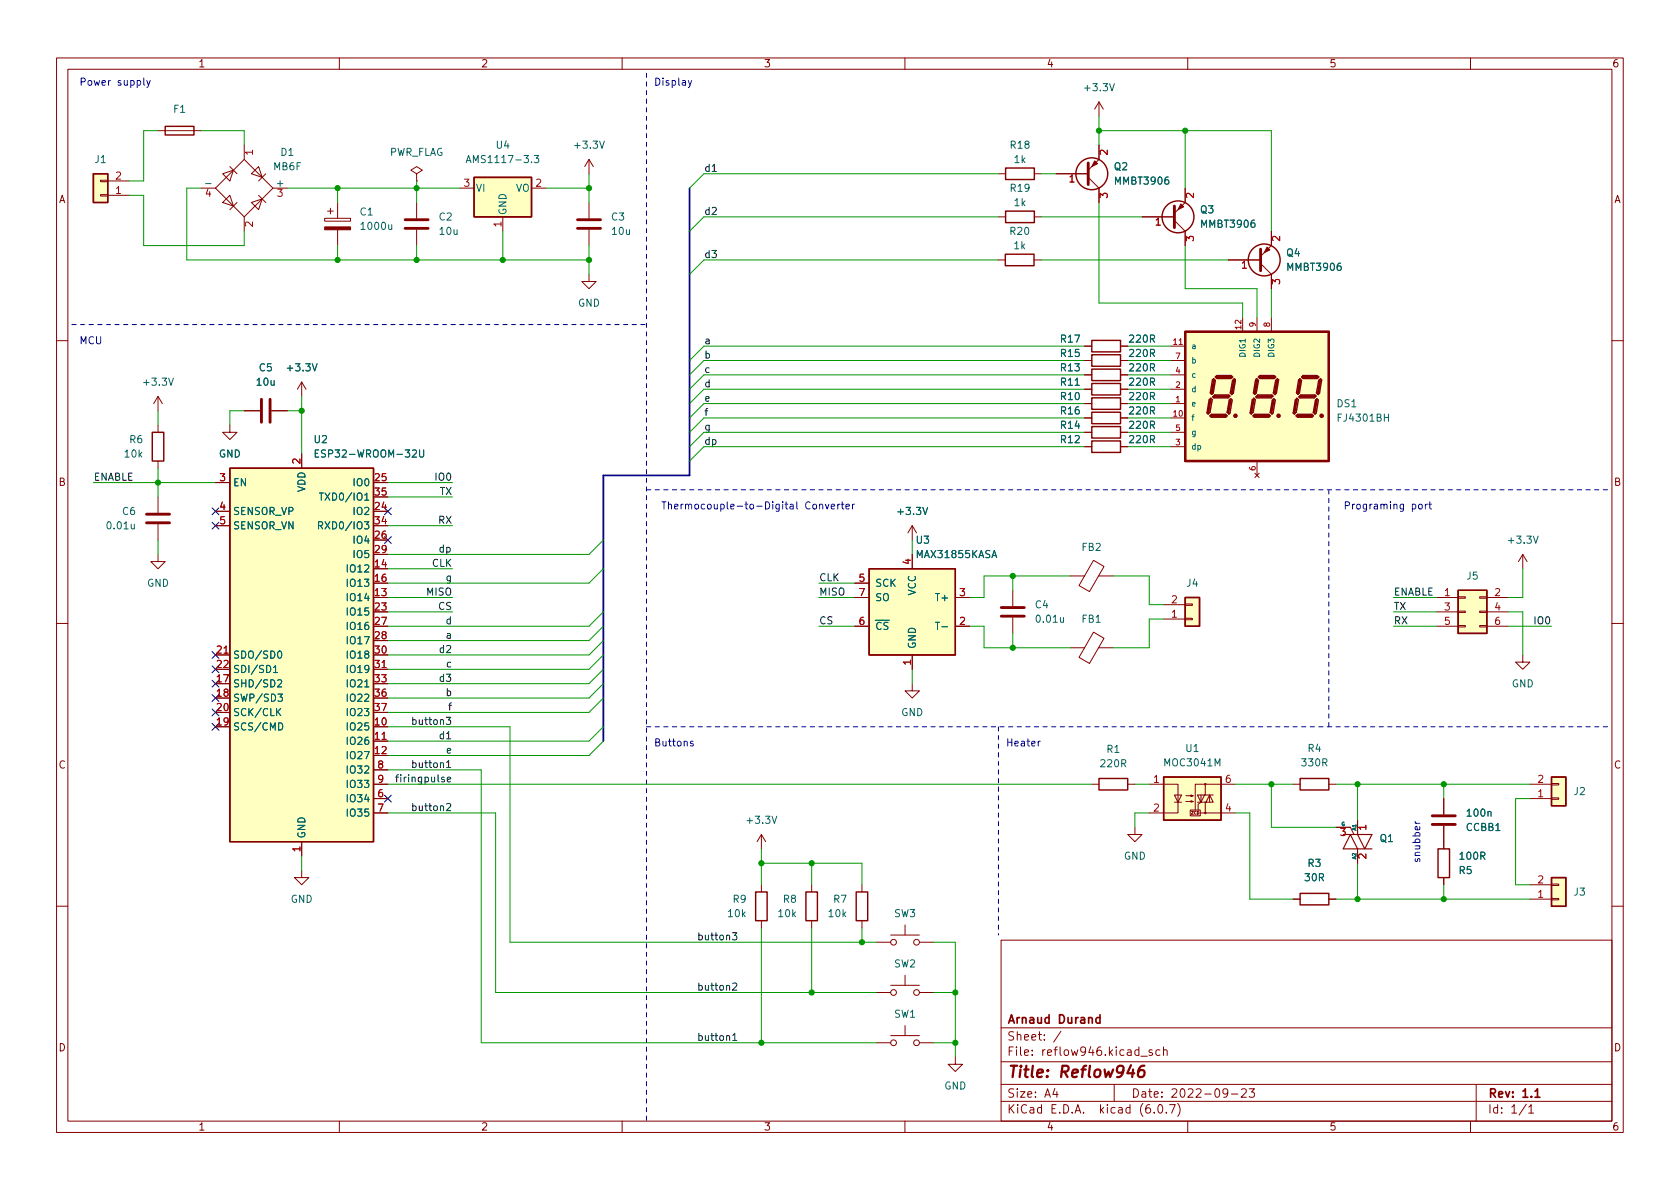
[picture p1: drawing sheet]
<svg xmlns="http://www.w3.org/2000/svg" width="297mm" height="210mm" viewBox="0 0 297 210" stroke-linecap="round" stroke-linejoin="round" font-family="sans-serif">
<g fill="none" stroke="#840000" stroke-width=".18">
<path d="M10 10.2h277v190.1h-277zM12 12.2h273v186.1h-273zM60 10.2v2M110 10.2v2M160 10.2v2M194.3 18l-.8 1.3M194.3 18v2.6M194.3 18l.8 1.3M210 10.2v2M260 10.2v2M17.8 31.9h1.2v.2h-1.2zM17.8 34.4h1.2v.3h-1.2z"/>
<path d="M19 34.5h3.9M19 32h3.9M27.9 23.1h7.7M35.6 33.3h2.5M38.1 33.3l5.1-5.1 5.1 5.1-5.1 5zM39.4 35.8l1.2-1.3 .7 1.9zM39.4 30.7l1.9-.6-.7 1.9zM40.6 29.5l1.3 1.2M41.9 35.8l-1.3 1.3M43.2 25.6v2.6M43.2 38.3v2.6M44.4 35.8l2-.6-.7 1.9z"/>
<path d="M44.4 30.7l1.3-1.2 .7 1.9zM45.7 34.5l1.3 1.3M47 30.7l-1.3 1.3M48.3 33.3h2.5M57.4 38.6h4.6v.5h-4.6zM57.9 37.3h1M58.4 36.8v1M59.7 35.8v2.8M73.7 30.7l1-.6-1-.6-1.1 .6 1.1 .6v1.3M73.7 32h.1M73.7 35.8v2.8M81.3 33.3h2.5"/>
<path d="M88.9 38.3v2.6M94 33.3h2.5M104.1 28.2v2.5M104.1 35.8v2.8M104.1 28.2l-.7 1.3M104.1 28.2l.8 1.3M176.5 38.3h1.3M176.5 30.7h1.3M182.9 38.3h1.2M182.9 30.7h1.2M186.7 30.7h5.7M192.4 31.4l1.9 1.9v2.5"/>
<path d="M194.3 25.6v2.6l-1.9 1.9M201.9 38.3h5.7M207.6 39l1.9 1.9v2.5M209.5 33.3v2.5l-1.9 1.9M59.7 40.6v2.8M73.7 40.6v2.8M104.1 48.5v1.3h1.3l-1.3 1.2-1.2-1.2h1.2M104.1 40.6v2.8M176.5 46h1.2M182.8 46h1.3M217.2 46h5.7M219.7 56.1v2.6"/>
<path d="M222.2 56.1v2.6M222.9 46.6l1.9 1.9v2.5M224.8 40.9v2.5l-1.9 1.9M224.8 56.1v2.6M10 60.2h2M27.9 70.1v2.5M27.9 75.2v1.2M27.9 70.1l-.7 1.3M27.9 70.1l.8 1.3M40.6 75.2v1.2h1.3l-1.3 1.3-1.2-1.3h1.2M43.2 72.6h2.8M48 72.6h2.8"/>
<path d="M53.3 67.6l-.7 1.2M53.3 67.6v2.5M53.3 67.6l.8 1.2M191.8 79h1.2M191.8 66.3h1.2M191.8 61.2h1.2M191.8 68.8h1.2M191.8 73.9h1.2M191.8 63.7h1.2M191.8 76.4h1.2M191.8 71.4h1.2M198.1 79h1.3"/>
<path d="M198.1 66.3h1.3M198.1 61.2h1.3M198.1 68.8h1.3M198.1 73.9h1.3M198.1 63.7h1.3M198.1 76.4h1.3M198.1 71.4h1.3M207 79h2.5M207 66.3h2.5M207 61.2h2.5M207 68.8h2.5M207 73.9h2.5"/>
<path d="M207 63.7h2.5M207 76.4h2.5M207 71.4h2.5M285 60.2h2M27.9 98v1.3h1.3l-1.3 1.3-1.2-1.3h1.2M27.9 81.5v1.3M27.9 87.9v2.8M27.9 92.7v2.8M38.1 85.3h2.5M38.1 90.4h2.5M38.1 93h2.5M53.3 80.3v2.5"/>
<path d="M161.3 93l-.8 1.2M161.3 93v2.5M161.3 98v2.6M161.3 93l.8 1.2M193.3 99.1l1.9 1.1-2.6 4.4-1.8-1zM221.9 83.7l.7 .7M222.2 81.5v2.6M222.6 83.7l-.7 .7M269.2 98l-.7 1.3M269.2 98v2.6M269.2 98l.8 1.3M10 110.2h2"/>
<path d="M38.1 115.8h2.5M66 118.4h2.6M151.1 105.7h2.6M151.1 110.7h2.6M151.1 103.1h2.6M161.3 115.8v2.6M168.9 105.7h2.5M168.9 110.7h2.5M179.1 104.4v2.8M179.1 109.2v2.8M189.2 114.5h2.6M189.2 101.8h2.6"/>
<path d="M193.3 111.8l1.9 1.1-2.6 4.4-1.8-1zM194.3 114.5h2.5M194.3 101.8h2.5M205.7 109.5h3.8M205.7 106.9h3.8M209.5 106.8h1.3v.3h-1.3zM209.5 109.3h1.3v.3h-1.3zM254 105.7h3.8M254 108.2h3.8M254 110.7h3.8M257.8 110.6h1.3v.3h-1.3zM257.8 108.1h1.3v.2h-1.3z"/>
<path d="M257.8 105.5h1.3v.3h-1.3zM261.6 110.6h1.3v.3h-1.3zM261.6 108.1h1.3v.2h-1.3zM261.6 105.5h1.3v.3h-1.3zM262.9 105.7h3.8M262.9 108.2h3.8M262.9 110.7h3.8M269.2 115.8v1.3h1.3l-1.3 1.3-1.2-1.3h1.2M285 110.2h2M66 138.7h2.6M66 131.1h2.6M66 136.1h2.6"/>
<path d="M161.3 120.9v1.3h1.3l-1.3 1.2-1.3-1.2h1.3M193 138.7h1.3M199.4 138.7h1.3M203.2 138.7h5.1v5.1h-5.1M213.1 138.7h-1.8v4.6M218.4 138.7h-5.3v1.9M228.6 138.7h1.3M234.9 138.7h1.3M270.5 138.7h3.8M274.3 138.6h1.3v.2h-1.3zM53.3 153.9v1.3h-1.2l1.2 1.3 1.3-1.3h-1.3M53.3 148.8v2.6"/>
<path d="M66 141.2h2.6M66 143.8h2.6M134.6 147.6v2.5M134.6 156.5v1.2M134.6 147.6l.8 1.2M134.6 147.6l-.7 1.2M143.5 156.5v1.2M152.4 156.5v1.2M200.7 146.3v1.3h1.2l-1.2 1.2-1.3-1.2h1.3M207.6 140.6h1.3l-.6 1.3zM207.6 141.9h1.3M209.7 141.7h1.2l-.3 .2v-.3l.3 .1"/>
<path d="M209.7 140.7h1.2l-.3 .1v-.2l.3 .1M210.4 143.3h1.8v1h-1.8zM211.7 141.9h2.8l-.6-1.3-.7 1.3M212.2 143.8h.9M212.3 140.6v1.3l-.5 .3v1.1M213 140.6l-.7 1.3-.6-1.3h2.8M213.1 141.9v1.9h5.3M213.9 140.6v1.3M228.6 159h1.3M234.9 159h1.3M236.2 146.3h2.6l.6 1.3M240 145v2.6"/>
<path d="M240 150.1v2.5M255.3 141.2v2.8M255.3 146v4.1M255.3 155.2v1.3M270.5 141.2h3.8M270.5 159h3.8M270.5 156.5h3.8M274.3 141.1h1.3v.2h-1.3zM274.3 156.3h1.3v.3h-1.3zM274.3 158.9h1.3v.2h-1.3zM10 160.2h2M134.6 162.8v1.3"/>
<path d="M143.5 162.8v1.3M152.4 162.8v1.3M154.9 175.5h2.6M154.9 166.6h2.6M157.5 174.2h5.1M157.5 165.3h5.1M160 163.6v1.7M160 172.5v1.7M162.6 175.5h2.5M162.6 166.6h2.5M177 166.3h108v32h-108zM285 160.2h2"/>
<path d="M60 198.3v2M110 198.3v2M154.9 184.4h2.6M157.5 183.1h5.1M160 198.3v2M160 181.4v1.7M162.6 184.4h2.5M168.9 186.9v1.3h-1.3l1.3 1.3 1.3-1.3h-1.3M177 194.8h108M177 191.8h108M177 187.8h108M177 181.8h108"/>
<path d="M186.5 192.5l-.4 1h1M186.9 193v1M187.6 182.4l-1.3 1.9M197 191.8v3M201.7 186.8h1.2M203.7 185.7l-.3-.1-.3 .2 .1 .3 .5 .1v.4h-.6M204.1 196.7v.1M204.9 195.4l.2-.1a.81 .81 0 0 1 .6 .7 .81 .81 0 0 1-.3 .8h-.2a.81 .81 0 0 1-.6-.6 .81 .81 0 0 1 .3-.8zM205.1 185.7l-.5-.1-.2 .3v.4l.1 .3h.6M205.7 185.8l.2-.2 .4 .1 .1 .9M205.7 185.1v1.5M206.2 196.7v.1"/>
<path d="M206.8 195.3h1l-.7 1.5M208.2 195.1a1.72 1.72 0 0 1 0 2.3M210 198.3v2M217.1 193.2l-.3 .3h-.3l-.3-.3 .2-.6 .4-.1 .2 .2a.99 .99 0 0 1-.4 1.3h-.2M217.7 193.5h1.2M219.5 192.7l.6-.2 .2 .2 .1 .3-1 1h1M220.9 192.5h.9l-.5 .6 .4 .1v.7l-.2 .1h-.4l-.2-.1M260 198.3v2M261 191.8v6.5M269.9 195.3l-1.3 1.9M270.3 195.8l.4-.5v1.5M270.3 196.8h.9"/>
<circle cx="213.1" cy="138.7" r=".13"/>
<circle cx="213.1" cy="143.8" r=".13"/>
<circle cx="158" cy="175.5" r=".51"/>
<circle cx="158" cy="166.6" r=".51"/>
<circle cx="162.1" cy="166.6" r=".51"/>
<circle cx="162.1" cy="175.5" r=".51"/>
<circle cx="158" cy="184.4" r=".51"/>
<circle cx="162.1" cy="184.4" r=".51"/>
</g>
<g fill="none" stroke="#840000" stroke-width=".3">
<path d="M218.3 73.5h.3M225.9 73.5h.3M233.6 73.5h.2M194.5 179.4v1.5M194.5 180l-.4-.1-.3 .3v.4l.1 .3h.6M271.4 193l.4-.5v1.5M271.4 194h.9"/>
<circle cx="218.4" cy="73.5" r=".25"/>
<circle cx="226.1" cy="73.5" r=".25"/>
<circle cx="233.7" cy="73.5" r=".25"/>
</g>
<path d="M200 188.4l-.7 1.4h1.2M202.3 188.5a.91 .91 0 0 0-1 .8l-.1 .8 .1 .3a.66 .66 0 0 0 1-.3l.1-.5-.2-.3a.66 .66 0 0 0-1 .3" fill="none" stroke="#840000" stroke-width=".4"/>
<g fill="none" stroke="#840000" stroke-width=".25">
<path d="M16.5 30.7h2.5v5.1h-2.5zM29.2 22.3h5.1v1.6h-5.1zM83.8 31.4h10.2v6.9h-10.2zM177.8 37.3h5.1v2.1h-5.1zM177.8 29.7h5.1v2h-5.1zM177.7 45h5.1v2h-5.1zM26.9 76.4h2.1v5.1h-2.1zM193 78h5.1v2h-5.1zM193 65.3h5.1v2h-5.1zM193 60.2h5.1v2h-5.1zM193 67.8h5.1v2h-5.1zM193 72.9h5.1v2h-5.1z"/>
<path d="M193 62.7h5.1v2.1h-5.1zM193 75.4h5.1v2.1h-5.1zM193 70.4h5.1v2h-5.1zM213.8 70.7l.3-.3 .2 .3-.4 2.2-.3 .3-.2-.2zM214.2 73.3h2.5l.3 .2-.3 .3h-2.5l-.3-.3zM214.4 70.2l.4-.4h2.4l.2 .2-.3 .4h-2.5zM214.6 67l.3 .3-.4 2.2-.3 .2-.2-.2 .4-2.3zM214.9 66.7l.2-.3h2.6l.2 .3-.2 .2h-2.6zM217.3 70.8l.3-.3 .3 .3-.4 2.2-.2 .2-.3-.3zM217.9 67.3l.3-.3 .2 .2-.3 2.3-.3 .3-.3-.3zM221.7 70.4l.2 .3-.3 2.2-.4 .3-.2-.2 .4-2.3zM221.8 73.3h2.5l.3 .2-.3 .3h-2.5l-.3-.3z"/>
<path d="M222.2 67l.3 .3-.4 2.2-.2 .2-.3-.2 .4-2.3zM222.4 69.8h2.5l.2 .2-.3 .4h-2.6l-.2-.2zM222.8 66.4h2.5l.3 .3-.3 .2h-2.5l-.3-.2zM225 70.8l.2-.3 .3 .3-.4 2.2-.2 .2-.3-.3zM225.6 67.3l.3-.3 .2 .2-.4 2.3-.3 .3-.3-.3zM229 70.7l.3-.3 .3 .3-.4 2.2-.3 .3-.2-.2zM229.4 73.3h2.6l.2 .2-.2 .3h-2.6l-.2-.3zM229.8 67l.3 .3-.4 2.2-.2 .2-.3-.2 .4-2.3zM230 69.8h2.5l.2 .2-.3 .4h-2.6l-.1-.2zM230.4 66.4h2.5l.3 .3-.3 .2h-2.5l-.3-.2zM232.6 70.8l.2-.3 .3 .3-.4 2.2-.2 .2-.3-.3zM233.2 67.3l.3-.3 .2 .2-.4 2.3-.3 .3-.2-.3z"/>
<path d="M40.6 82.8h25.4v66h-25.4zM153.7 100.6h15.2v15.2h-15.2zM209.5 105.7h2.6v5h-2.6zM257.8 104.4h5.1v7.6h-5.1zM194.3 137.7h5.1v2h-5.1zM205.7 137.4h10.2v7.6h-10.2zM229.9 137.7h5v2h-5zM274.3 137.4h2.6v5.1h-2.6zM133.6 157.7h2v5.1h-2zM142.5 157.7h2v5.1h-2zM151.4 157.7h2v5.1h-2zM229.9 158h5v2h-5z"/>
<path d="M254.3 150.1h2v5.1h-2zM274.3 155.2h2.6v5.1h-2.6z"/>
<circle cx="193" cy="30.7" r="2.82"/>
<circle cx="208.3" cy="38.3" r="2.82"/>
<circle cx="223.5" cy="46" r="2.82"/>
</g>
<g fill="none" stroke="#840000" stroke-width=".51">
<path d="M71.6 38.9h4.1M102.1 38.9h4.1M192.4 28.8v3.8M207.6 36.4v3.9M71.6 40.4h4.1M102.1 40.4h4.1M222.9 44.1v3.8M46.2 70.6v4.1M47.8 70.6v4.1M25.9 90.9h4.1M25.9 92.5h4.1M177 109h4.1"/>
<path d="M177 107.4h4.1M253.2 144.3h4.1M253.2 145.8h4.1"/>
</g>
<g fill="#ffffc2" stroke="#ffffc2" stroke-width=".18">
<path d="M83.8 31.4h10.2v6.9h-10.2z"/>
<path d="M209.5 105.7h2.6v5h-2.6z"/>
<path d="M274.3 137.4h2.6v5.1h-2.6z"/>
<path d="M257.8 104.4h5.1v7.6h-5.1z"/>
<path d="M274.3 155.2h2.6v5.1h-2.6z"/>
<path d="M16.5 30.7h2.5v5.1h-2.5z"/>
<path d="M40.6 82.8h25.4v66h-25.4z"/>
<path d="M153.7 100.6h15.2v15.2h-15.2z"/>
<path d="M205.7 137.4h10.2v7.6h-10.2z"/>
<path d="M209.5 58.7h25.4v22.8h-25.4z"/>
</g>
<g fill="none" stroke="#006464" stroke-width=".18">
<path d="M82.4 28.8l.5-1.3 .4 1.3M82.5 28.4h.7M94.5 27.5h.7l-.4 .5 .4 .1v.5l-.2 .2-.5-.2M56.3 79.6h-.6v1.2h.6M74.2 79.6v1l.2 .2h.3l.2-.2v-1M55.7 80.2h.5M56.3 92.9h.6l.1-.2v-.3l-.7-.1v1.2M56.4 87.2h.8M56.6 92.9l.4 .6M56.8 87.2v1.3M48.4 118l.3-.3v1.2M48.4 118.9h.7"/>
<path d="M49.2 115.2l.2-.1a.68 .68 0 0 1 .4 .7 .68 .68 0 0 1-.4 .6l-.2-.1-.1-.4zM165.4 110h.7M49.1 120.3l.5-.1 .2 .4-.8 .9h.8M49.1 125.8l.5 .8M49.1 122.7h.8l-.4 .5 .4 .1v.6l-.2 .1-.6-.1M49.3 127.8a.64 .64 0 0 1 .7 .7 .64 .64 0 0 1-.7 .6zM49.6 125.3l-.7 .7"/>
</g>
<g fill="#840000" stroke="#840000" stroke-width=".18">
<path d="M57.4 40.1h4.6v.5h-4.6z"/>
<path d="M224 43.7l.5 .5-1 .5z"/>
<path d="M208.8 36.1l.5 .5-1 .5z"/>
<path d="M193.5 28.4l.6 .6-1.1 .5z"/>
</g>
<path d="M237.5 147.6h5.1l-1.3 2.5-1.3-2.5M240 150.1l-1.2-2.5-1.3 2.5h5.1" fill="none" stroke="#840000" stroke-width=".2"/>
<g fill="none" stroke="#840000" stroke-width=".41">
<path d="M209.5 58.7h25.4v22.8h-25.4zM214 70.7l-.4 2.3M214.2 73.5h2.5M214.6 70.1h2.6M214.6 67.3l-.4 2.2M215.1 66.7h2.6M217.6 70.9l-.4 2M218.2 67.3l-.4 2.2M221.6 70.7l-.4 2.3M221.9 73.5h2.4M222.2 70.1h2.6M222.2 67.3l-.3 2.2"/>
<path d="M222.8 66.7h2.5M225.2 70.9l-.4 2M225.8 67.3l-.4 2.2M229.2 70.7l-.3 2.3M229.5 73.5h2.4M229.9 70.1h2.5M229.9 67.3l-.4 2.2M230.4 66.7h2.5M232.8 70.9l-.4 2M233.4 67.3l-.4 2.2"/>
</g>
<g fill="none" stroke="#0f0f0f" stroke-width=".18">
<path d="M70 137.4h.4M70.4 137l-.3 .2v1.1M73 134.9h.3l.3 .2-.1 .6h-.5M73 127.3h.3l.3 .2-.1 .5h-.5M73 126.8v1.3M73 134.5v1.2M79.1 137.8l.6-.1-.1-.2-.3-.1-.2 .2v.6h.5M73 142.6l.3-.1 .3 .2-.1 .6h-.5M73 142.1v1.2M129.5 164.9h.8l-.4 .5 .3 .1v.6l-.2 .1-.5-.1M129.6 173.9l.4-.1 .3 .4-.8 .9h.8M129.6 183.1l.3-.4v1.3"/>
<path d="M129.6 184h.7"/>
</g>
<g fill="none" stroke="#0000c2" stroke-width=".18">
<path d="M25.4 13.8v1.1l.2 .2M26 14.2l.3 .9M26.6 14.2l-.5 1.2-.1 .1M121.7 14.2l.3 .9M122.3 14.2l-.4 1.2-.2 .1M144.9 89.3l.2-.1h.3l.1 .8M144.9 89.2v.8M145.9 89.2l.3 .8 .3-.8M147 89.6l.6-.1-.1-.3h-.3l-.2 .1v.6h.5M148.1 89.2v.8M148.5 89.2l-.4 .2M148.7 89.2h.5"/>
<path d="M148.9 88.7v1.1l.3 .2M149.6 89.6l.6-.1-.1-.3h-.3l-.2 .1v.6h.5M150.7 89.2v.8M151.1 89.2l-.4 .2M250.9 89.2h.3l.3 .2v.4l-.3 .2-.3-.1-.1-.1zM252 89.2v.8M252.4 89.2l-.4 .2M252.6 89.2h.5M252.8 88.7v1.1l.3 .2M122.5 131.1h-.3l-.1 .2v.1l.4 .2v.3h-.4M183.9 131.1l-.3 .2"/>
</g>
<path d="M114.3 12.9v185.5M12.7 57.4h101.6M114.3 86.6h170.2M234.9 86.6v41.9M114.3 128.5h170.2M176.5 128.5v36.8" fill="none" stroke="#0000c2" stroke-width=".18" stroke-dasharray=".8 .8"/>
<path d="M121.9 33.3v50.8h-15.2v47" fill="none" stroke="#000084" stroke-width=".3"/>
<g fill="none" stroke="#009600" stroke-width=".18">
<path d="M22.9 34.5h2.5v8.9h17.8v-2.5M27.9 23.1h-2.5v8.9h-2.5M35.6 33.3h-2.6v12.7h71.1M35.6 23.1h7.6v2.5M50.8 33.3h30.5M59.7 33.3v2.5M73.7 32v3.8M96.5 33.3h7.6M104.1 30.7v5.1M176.5 38.3h-52l-2.6 2.6M176.5 30.7h-52l-2.6 2.6M184.1 38.3h17.8"/>
<path d="M184.1 30.7h2.6M194.3 23.1h30.5v17.8M194.3 35.8v17.8h25.4v2.5M194.3 20.6v5M209.5 23.1v10.2M59.7 43.4v2.6M73.7 43.4v2.6M88.9 40.9v5.1M104.1 43.4v5.1M176.5 46h-52l-2.6 2.5M184.1 46h33.1M209.5 43.4v7.6h12.7v5.1"/>
<path d="M224.8 51v5.1M27.9 72.6v2.6M43.2 72.6h-2.6v2.6M50.8 72.6h2.5M53.3 70.1v10.2M191.8 73.9h-67.3l-2.6 2.5M191.8 68.8h-67.3l-2.6 2.6M191.8 63.7h-67.3l-2.6 2.6M191.8 61.2h-67.3l-2.6 2.5M191.8 66.3h-67.3l-2.6 2.5M191.8 79h-67.3l-2.6 2.5M191.8 76.4h-67.3l-2.6 2.6"/>
<path d="M191.8 71.4h-67.3l-2.6 2.5M199.4 73.9h7.6M199.4 68.8h7.6M199.4 63.7h7.6M199.4 61.2h7.6M199.4 66.3h7.6M199.4 79h7.6M199.4 76.4h7.6M199.4 71.4h7.6M16.5 85.3h21.6M27.9 82.8v5.1M27.9 95.5v2.5"/>
<path d="M68.6 85.3h11.4M68.6 87.9h11.4M68.6 93h11.4M106.7 95.5l-2.6 2.5h-35.5M161.3 95.5v2.5M68.6 105.7h11.4M68.6 100.6h11.4M68.6 108.2h11.4M106.7 108.2l-2.6 2.5h-35.5M106.7 100.6l-2.6 2.5h-35.5M106.7 115.8l-2.6 2.6h-35.5M106.7 118.4l-2.6 2.5h-35.5"/>
<path d="M106.7 113.3l-2.6 2.5h-35.5M106.7 110.7l-2.6 2.6h-35.5M144.8 105.7h6.3M144.8 110.7h6.3M144.8 103.1h6.3M161.3 118.4v2.5M171.4 110.7h2.6v3.8h15.2M179.1 101.8v2.6M179.1 112v2.5M189.2 101.8h-15.2v3.9h-2.6M196.8 101.8h6.4v5.1h2.5M205.7 109.5h-2.5v5h-6.4"/>
<path d="M246.4 105.7h7.6M246.4 108.2h7.6M246.4 110.7h7.6M266.7 108.2h2.5v7.6M266.7 110.7h7.6M269.2 100.6v5.1h-2.5M68.6 128.5h21.6v38.1h64.7M68.6 136.1h16.5v48.3h69.8M68.6 138.7h124.4M106.7 123.4l-2.6 2.6h-35.5M106.7 128.5l-2.6 2.6h-35.5M106.7 120.9l-2.6 2.5h-35.5"/>
<path d="M106.7 131.1l-2.6 2.5h-35.5M200.7 138.7h2.5M218.4 138.7h10.2M224.8 138.7v7.6h11.4M236.2 138.7h34.3M240 138.7v6.3M255.3 138.7v2.5M53.3 151.4v2.5M68.6 143.8h19v31.7h67.3M134.6 150.1v6.4M134.6 152.6h17.8v3.9M143.5 152.6v3.9"/>
<path d="M203.2 143.8h-2.5v2.5M218.4 143.8h2.6v15.2h7.6M236.2 159h34.3M240 152.6v6.4M255.3 156.5v2.5M270.5 141.2h-2.5v15.3h2.5M134.6 164.1v20.3M143.5 164.1v11.4M152.4 164.1v2.5M165.1 166.6h3.8v20.3M165.1 175.5h3.8M165.1 184.4h3.8"/>
</g>
<g fill="none" stroke="#000084" stroke-width=".18">
<path d="M37.5 89.8l1.2 1.2M37.5 92.3l1.2 1.3M38.7 89.8l-1.2 1.2M38.7 92.3l-1.2 1.3M68 94.9l1.2 1.2M68 89.8l1.2 1.2M69.2 94.9l-1.2 1.2M69.2 89.8l-1.2 1.2M37.5 117.7l1.2 1.3M37.5 115.2l1.2 1.2M38.7 117.7l-1.2 1.3M38.7 115.2l-1.2 1.2"/>
<path d="M37.5 127.9l1.2 1.2M37.5 122.8l1.2 1.2M37.5 125.4l1.2 1.2M37.5 120.3l1.2 1.2M38.7 127.9l-1.2 1.2M38.7 122.8l-1.2 1.2M38.7 125.4l-1.2 1.2M38.7 120.3l-1.2 1.2M68 140.6l1.2 1.2M69.2 140.6l-1.2 1.2"/>
</g>
<g fill="#009600" stroke="#009600" stroke-width=".18">
<circle cx="73.7" cy="33.3" r=".46"/>
<circle cx="88.9" cy="46" r=".46"/>
<circle cx="73.7" cy="46" r=".46"/>
<circle cx="104.1" cy="46" r=".46"/>
<circle cx="104.1" cy="33.3" r=".46"/>
<circle cx="59.7" cy="33.3" r=".46"/>
<circle cx="59.7" cy="46" r=".46"/>
<circle cx="27.9" cy="85.3" r=".46"/>
<circle cx="53.3" cy="72.6" r=".46"/>
<circle cx="143.5" cy="175.5" r=".46"/>
<circle cx="134.6" cy="184.4" r=".46"/>
<circle cx="152.4" cy="166.6" r=".46"/>
<circle cx="143.5" cy="152.6" r=".46"/>
<circle cx="168.9" cy="184.4" r=".46"/>
<circle cx="134.6" cy="152.6" r=".46"/>
<circle cx="240" cy="159" r=".46"/>
<circle cx="255.3" cy="159" r=".46"/>
<circle cx="255.3" cy="138.7" r=".46"/>
<circle cx="240" cy="138.7" r=".46"/>
<circle cx="168.9" cy="175.5" r=".46"/>
<circle cx="224.8" cy="138.7" r=".46"/>
<circle cx="179.1" cy="114.5" r=".46"/>
<circle cx="179.1" cy="101.8" r=".46"/>
<circle cx="209.5" cy="23.1" r=".46"/>
<circle cx="194.3" cy="23.1" r=".46"/>
</g>
<text font-size="2.8" fill="#840000" x="178" y="190.6">Title: Reflow946</text>
<g font-size="2.1" fill="#840000">
<text x="178" y="184">Sheet: /</text>
<text x="178" y="181">Arnaud Durand</text>
<text x="178" y="186.7">File: reflow946.kicad_sch</text>
<text x="178" y="196.9">KiCad E.D.A. kicad (6.0.7)</text>
<text x="178" y="194.1">Size: A4</text>
<text x="200" y="194.1">Date: 2022-09-23</text>
<text x="263" y="194.1">Rev: 1.1</text>
<text x="263" y="196.9">Id: 1/1</text>
</g>
<g font-size="1.8" fill="#840000">
<text x="35" y="11.9">1</text>
<text x="85" y="11.9">2</text>
<text x="135" y="11.9">3</text>
<text x="185" y="11.9">4</text>
<text x="235" y="11.9">5</text>
<text x="285" y="11.9">6</text>
<text x="10.3" y="35.9">A</text>
<text x="285.3" y="35.9">A</text>
<text x="10.3" y="85.9">B</text>
<text x="285.3" y="85.9">B</text>
<text x="10.3" y="135.9">C</text>
<text x="285.3" y="135.9">C</text>
<text x="10.3" y="185.9">D</text>
<text x="285.3" y="185.9">D</text>
<text x="35" y="199.9">1</text>
<text x="85" y="199.9">2</text>
<text x="135" y="199.9">3</text>
<text x="185" y="199.9">4</text>
<text x="235" y="199.9">5</text>
<text x="285" y="199.9">6</text>
</g>
<g font-size="1.8" fill="#0000c2">
<text x="14" y="15.1">Power supply</text>
<text x="115.6" y="15.1">Display</text>
<text x="14" y="60.9">MCU</text>
<text x="116.8" y="90.1">Thermocouple-to-Digital Converter</text>
<text x="237.5" y="90.1">Programing port</text>
<text x="115.6" y="132">Buttons</text>
<text x="177.8" y="132">Heater</text>
<text x="251.1" y="152" transform="rotate(-90 251.1 152)">snubber</text>
</g>
<g font-size="1.8" fill="#006464">
<text x="192" y="16.1">+3.3V</text>
<text x="30.7" y="19.9">F1</text>
<text x="16.8" y="28.8">J1</text>
<text x="49.7" y="27.6">D1</text>
<text x="68.7" y="27.6">PWR_FLAG</text>
<text x="83.4" y="28.8">AMS1117-3.3</text>
<text x="87.8" y="26.3">U4</text>
<text x="101.8" y="26.3">+3.3V</text>
<text x="178.7" y="26.3">R18</text>
<text x="179.4" y="28.8">1k</text>
<text x="36.5" y="33">-</text>
<text x="48.4" y="30.1">MB6F</text>
<text x="49" y="33">+</text>
<text x="84.1" y="33.9">VI</text>
<text x="91.2" y="33.9">VO</text>
<text x="178.7" y="33.9">R19</text>
<text x="197" y="30.1">Q2</text>
<text x="197.3" y="32.6">MMBT3906</text>
<text x="63.7" y="38.1">C1</text>
<text x="64.1" y="40.6">1000u</text>
<text x="77.7" y="39">C2</text>
<text x="77.8" y="41.5">10u</text>
<text x="89.5" y="38.1" transform="rotate(-90 89.5 38.1)">GND</text>
<text x="108.1" y="39">C3</text>
<text x="108.3" y="41.5">10u</text>
<text x="178.7" y="41.5">R20</text>
<text x="179.4" y="36.4">1k</text>
<text x="212.3" y="37.7">Q3</text>
<text x="212.5" y="40.3">MMBT3906</text>
<text x="179.3" y="44.1">1k</text>
<text x="227.5" y="45.3">Q4</text>
<text x="227.8" y="47.9">MMBT3906</text>
<text x="102.2" y="54.2">GND</text>
<text x="45.9" y="65.7">C5</text>
<text x="51" y="65.7">+3.3V</text>
<text x="187.6" y="65.7">R13</text>
<text x="187.6" y="60.6">R17</text>
<text x="187.6" y="63.1">R15</text>
<text x="199.8" y="65.7">220R</text>
<text x="199.8" y="60.6">220R</text>
<text x="199.8" y="63.1">220R</text>
<text x="25.6" y="68.2">+3.3V</text>
<text x="45.5" y="68.2">10u</text>
<text x="187.6" y="68.2">R11</text>
<text x="187.6" y="70.7">R10</text>
<text x="199.8" y="68.2">220R</text>
<text x="199.8" y="70.7">220R</text>
<text x="187.6" y="73.3">R16</text>
<text x="187.6" y="75.8">R14</text>
<text x="199.8" y="73.3">220R</text>
<text x="199.8" y="75.8">220R</text>
<text x="236.4" y="72">DS1</text>
<text x="236.8" y="74.5">FJ4301BH</text>
<text x="22.1" y="80.9">10k</text>
<text x="23" y="78.4">R6</text>
<text x="38.7" y="80.9">GND</text>
<text x="55.6" y="78.4">U2</text>
<text x="56.8" y="80.9">ESP32-WROOM-32U</text>
<text x="187.6" y="78.4">R12</text>
<text x="199.8" y="78.4">220R</text>
<text x="41.1" y="86">EN</text>
<text x="54" y="87" transform="rotate(-90 54 87)">VDD</text>
<text x="57.7" y="88.5">TXD0/IO1</text>
<text x="62.7" y="86">IO0</text>
<text x="19.1" y="93.6">0.01u</text>
<text x="21.7" y="91.1">C6</text>
<text x="41.1" y="91.1">SENSOR_VP</text>
<text x="41.1" y="93.6">SENSOR_VN</text>
<text x="57.5" y="93.6">RXD0/IO3</text>
<text x="62.7" y="91.1">IO2</text>
<text x="159" y="91.1">+3.3V</text>
<text x="61.7" y="101.2">IO12</text>
<text x="62.7" y="96.1">IO4</text>
<text x="62.7" y="98.7">IO5</text>
<text x="162" y="96.1">U3</text>
<text x="162.2" y="98.7">MAX31855KASA</text>
<text x="191.3" y="97.4">FB2</text>
<text x="266.9" y="96.1">+3.3V</text>
<text x="26" y="103.8">GND</text>
<text x="61.7" y="106.3">IO14</text>
<text x="61.7" y="103.8">IO13</text>
<text x="154.7" y="103.8">SCK</text>
<text x="154.7" y="106.3">SO</text>
<text x="161.9" y="105.3" transform="rotate(-90 161.9 105.3)">VCC</text>
<text x="165.8" y="106.3">T+</text>
<text x="183.1" y="107.6">C4</text>
<text x="209.8" y="103.8">J4</text>
<text x="259.4" y="102.5">J5</text>
<text x="61.7" y="108.8">IO15</text>
<text x="61.7" y="111.4">IO16</text>
<text x="61.7" y="113.9">IO17</text>
<text x="154.7" y="111.4">~{CS}</text>
<text x="166.2" y="111.4">T-</text>
<text x="183.4" y="110.1">0.01u</text>
<text x="191.3" y="110.1">FB1</text>
<text x="41.1" y="116.5">SDO/SD0</text>
<text x="41.1" y="119">SDI/SD1</text>
<text x="61.7" y="116.5">IO18</text>
<text x="61.7" y="119">IO19</text>
<text x="161.9" y="114.8" transform="rotate(-90 161.9 114.8)">GND</text>
<text x="41.1" y="121.5">SHD/SD2</text>
<text x="41.1" y="124.1">SWP/SD3</text>
<text x="61.7" y="121.5">IO21</text>
<text x="61.7" y="124.1">IO22</text>
<text x="267.3" y="121.5">GND</text>
<text x="41.1" y="129.2">SCS/CMD</text>
<text x="41.1" y="126.6">SCK/CLK</text>
<text x="61.7" y="129.2">IO25</text>
<text x="61.7" y="131.7">IO26</text>
<text x="61.7" y="126.6">IO23</text>
<text x="159.3" y="126.6">GND</text>
<text x="61.7" y="134.2">IO27</text>
<text x="61.7" y="136.8">IO32</text>
<text x="194.7" y="135.7">220R</text>
<text x="195.7" y="133.1">R1</text>
<text x="206.1" y="135.5">MOC3041M</text>
<text x="209.7" y="133">U1</text>
<text x="230.3" y="135.5">330R</text>
<text x="231.3" y="133">R4</text>
<text x="61.7" y="141.9">IO34</text>
<text x="61.7" y="139.3">IO33</text>
<text x="278.3" y="140.6">J2</text>
<text x="54" y="148.3" transform="rotate(-90 54 148.3)">GND</text>
<text x="61.7" y="144.4">IO35</text>
<text x="132.3" y="145.7">+3.3V</text>
<text x="244" y="148.9">Q1</text>
<text x="259.3" y="146.9">CCBB1</text>
<text x="259.5" y="144.4">100n</text>
<text x="198.7" y="152">GND</text>
<text x="230.8" y="155.8">30R</text>
<text x="231.3" y="153.3">R3</text>
<text x="258" y="154.6">R5</text>
<text x="258.2" y="152">100R</text>
<text x="51.4" y="159.6">GND</text>
<text x="129.6" y="159.6">R9</text>
<text x="138.5" y="159.6">R8</text>
<text x="147.4" y="159.6">R7</text>
<text x="278.3" y="158.4">J3</text>
<text x="128.8" y="162.2">10k</text>
<text x="137.7" y="162.2">10k</text>
<text x="146.6" y="162.2">10k</text>
<text x="158.1" y="162.2">SW3</text>
<text x="158.1" y="171.1">SW2</text>
<text x="158.1" y="180">SW1</text>
<text x="166.9" y="192.7">GND</text>
</g>
<g font-size="1.8" fill="#a90000">
<text x="44.7" y="27.4" transform="rotate(-90 44.7 27.4)">1</text>
<text x="195.8" y="27.4" transform="rotate(-90 195.8 27.4)">2</text>
<text x="20.5" y="34.3">1</text>
<text x="20.5" y="31.7">2</text>
<text x="36.3" y="34.8">4</text>
<text x="49" y="34.8">3</text>
<text x="82.1" y="33">3</text>
<text x="94.8" y="33">2</text>
<text x="189.1" y="32.3">1</text>
<text x="195.8" y="35" transform="rotate(-90 195.8 35)">3</text>
<text x="211.1" y="35" transform="rotate(-90 211.1 35)">2</text>
<text x="44.7" y="40.1" transform="rotate(-90 44.7 40.1)">2</text>
<text x="88.6" y="40.1" transform="rotate(-90 88.6 40.1)">1</text>
<text x="204.3" y="39.9">1</text>
<text x="211.1" y="42.7" transform="rotate(-90 211.1 42.7)">3</text>
<text x="219.5" y="47.5">1</text>
<text x="226.3" y="42.7" transform="rotate(-90 226.3 42.7)">2</text>
<text x="226.3" y="50.3" transform="rotate(-90 226.3 50.3)">3</text>
<text x="53.1" y="82" transform="rotate(-90 53.1 82)">2</text>
<text x="38.9" y="85.1">3</text>
<text x="66.3" y="85.1">25</text>
<text x="66.3" y="87.6">35</text>
<text x="38.9" y="90.2">4</text>
<text x="38.9" y="92.7">5</text>
<text x="66.3" y="90.2">24</text>
<text x="66.3" y="95.2">26</text>
<text x="66.3" y="92.7">34</text>
<text x="66.3" y="100.3">14</text>
<text x="66.3" y="97.8">29</text>
<text x="161" y="99.8" transform="rotate(-90 161 99.8)">4</text>
<text x="66.3" y="105.4">13</text>
<text x="66.3" y="102.9">16</text>
<text x="66.3" y="107.9">23</text>
<text x="151.9" y="102.9">5</text>
<text x="151.9" y="105.4">7</text>
<text x="169.7" y="105.4">3</text>
<text x="207.2" y="106.7">2</text>
<text x="255.4" y="105.4">1</text>
<text x="255.4" y="107.9">3</text>
<text x="264.3" y="105.4">2</text>
<text x="264.3" y="107.9">4</text>
<text x="66.3" y="110.5">27</text>
<text x="66.3" y="113">28</text>
<text x="151.9" y="110.5">6</text>
<text x="169.7" y="110.5">2</text>
<text x="207.2" y="109.2">1</text>
<text x="255.4" y="110.5">5</text>
<text x="264.3" y="110.5">6</text>
<text x="38.4" y="115.6">21</text>
<text x="38.4" y="118.1">22</text>
<text x="66.3" y="115.6">30</text>
<text x="66.3" y="118.1">31</text>
<text x="161" y="117.6" transform="rotate(-90 161 117.6)">1</text>
<text x="38.4" y="120.6">17</text>
<text x="38.4" y="123.2">18</text>
<text x="38.4" y="125.7">20</text>
<text x="66.3" y="120.6">33</text>
<text x="66.3" y="123.2">36</text>
<text x="66.3" y="125.7">37</text>
<text x="38.4" y="128.3">19</text>
<text x="66.3" y="128.3">10</text>
<text x="66.3" y="130.8">11</text>
<text x="66.3" y="133.3">12</text>
<text x="66.8" y="135.9">8</text>
<text x="66.8" y="141">6</text>
<text x="66.8" y="143.5">7</text>
<text x="66.8" y="138.4">9</text>
<text x="204" y="138.4">1</text>
<text x="204" y="143.5">2</text>
<text x="216.7" y="143.5">4</text>
<text x="216.7" y="138.4">6</text>
<text x="271.9" y="141">1</text>
<text x="271.9" y="138.4">2</text>
<text x="237" y="147.8">3</text>
<text x="241.6" y="146.8" transform="rotate(-90 241.6 146.8)">1</text>
<text x="53.1" y="150.6" transform="rotate(-90 53.1 150.6)">1</text>
<text x="241.6" y="151.9" transform="rotate(-90 241.6 151.9)">2</text>
<text x="271.9" y="158.7">1</text>
<text x="271.9" y="156.2">2</text>
</g>
<g font-size="1.8" fill="#0f0f0f">
<text x="124.5" y="30.4">d1</text>
<text x="124.5" y="38">d2</text>
<text x="124.5" y="45.6">d3</text>
<text x="124.5" y="63.4">b</text>
<text x="124.5" y="60.9">a</text>
<text x="124.5" y="65.9">c</text>
<text x="124.5" y="71">e</text>
<text x="124.5" y="68.5">d</text>
<text x="124.5" y="76.1">g</text>
<text x="124.5" y="73.6">f</text>
<text x="124.5" y="78.6">dp</text>
<text x="16.5" y="85">ENABLE</text>
<text x="77.2" y="85">IO0</text>
<text x="77.7" y="87.5">TX</text>
<text x="77.6" y="92.6">RX</text>
<text x="76.4" y="100.2">CLK</text>
<text x="77.5" y="97.7">dp</text>
<text x="75.5" y="105.3">MISO</text>
<text x="77.6" y="107.8">CS</text>
<text x="78.9" y="102.8">g</text>
<text x="144.8" y="105.3">MISO</text>
<text x="144.8" y="102.8">CLK</text>
<text x="246.4" y="105.3">ENABLE</text>
<text x="246.4" y="107.8">TX</text>
<text x="78.9" y="110.4">d</text>
<text x="79" y="112.9">a</text>
<text x="144.8" y="110.4">CS</text>
<text x="246.4" y="110.4">RX</text>
<text x="271.5" y="110.4">IO0</text>
<text x="77.9" y="115.5">d2</text>
<text x="79" y="118">c</text>
<text x="77.9" y="120.5">d3</text>
<text x="78.9" y="123.1">b</text>
<text x="79.4" y="125.6">f</text>
<text x="73.5" y="128.2">button3</text>
<text x="77.9" y="130.7">d1</text>
<text x="73.5" y="135.8">button1</text>
<text x="79" y="133.2">e</text>
<text x="71" y="138.3">firingpulse</text>
<text x="73.5" y="143.4">button2</text>
<text x="123.2" y="166.3">button3</text>
<text x="123.2" y="175.2">button2</text>
<text x="123.2" y="184">button1</text>
</g>
<g font-size="1.4" fill="#a90000">
<text x="219.5" y="58.2" transform="rotate(-90 219.5 58.2)">12</text>
<text x="222" y="57.8" transform="rotate(-90 222 57.8)">9</text>
<text x="224.5" y="57.8" transform="rotate(-90 224.5 57.8)">8</text>
<text x="207.5" y="61">11</text>
<text x="207.9" y="63.5">7</text>
<text x="207.9" y="71.1">1</text>
<text x="207.9" y="68.6">2</text>
<text x="207.9" y="66">4</text>
<text x="207.5" y="73.7">10</text>
<text x="207.9" y="76.2">5</text>
<text x="207.9" y="78.7">3</text>
<text x="222" y="83.2" transform="rotate(-90 222 83.2)">6</text>
</g>
<g font-size="1.4" fill="#006464">
<text x="210.6" y="61.7">a</text>
<text x="210.6" y="64.3">b</text>
<text x="220.2" y="63" transform="rotate(-90 220.2 63)">DIG1</text>
<text x="222.8" y="63" transform="rotate(-90 222.8 63)">DIG2</text>
<text x="225.3" y="63" transform="rotate(-90 225.3 63)">DIG3</text>
<text x="210.6" y="71.9">e</text>
<text x="210.6" y="69.3">d</text>
<text x="210.6" y="66.8">c</text>
<text x="210.6" y="74.4">f</text>
<text x="210.6" y="77">g</text>
<text x="210.6" y="79.5">dp</text>
</g>
<g font-size=".9" fill="#006464">
<text x="237.1" y="146">G</text>
<text x="239.8" y="146.9" transform="rotate(-90 239.8 146.9)">A1</text>
<text x="239.8" y="151.9" transform="rotate(-90 239.8 151.9)">A2</text>
</g>
<text font-size=".7" fill="#840000" x="210.6" y="144">ZCD</text>
</svg>
